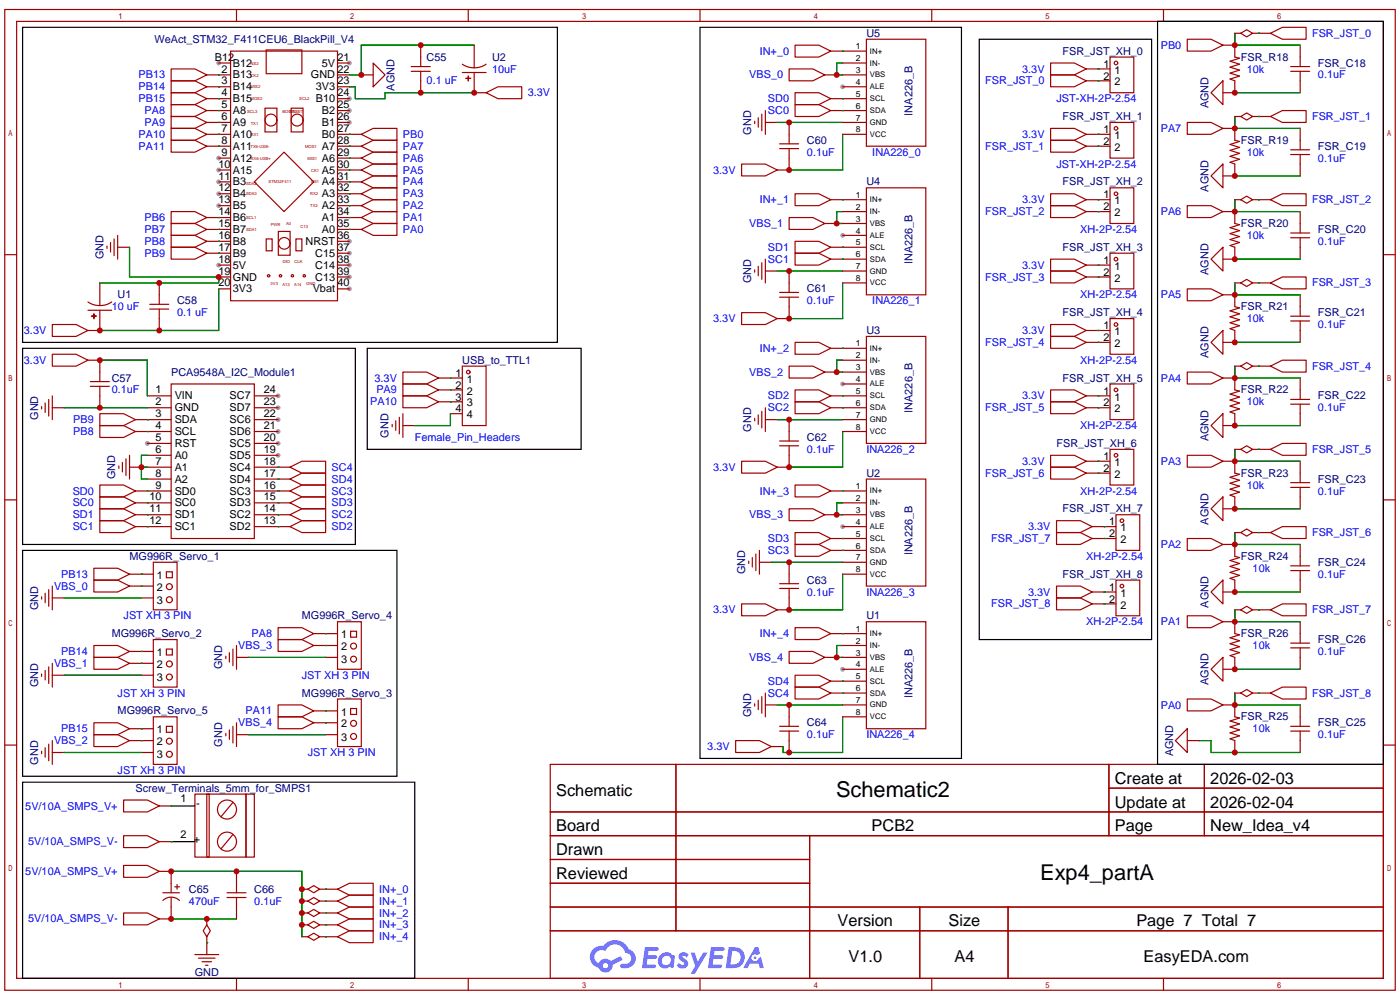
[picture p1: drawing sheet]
<svg xmlns="http://www.w3.org/2000/svg" width="299mm" height="213mm" viewBox="0 0 299 213" stroke-linecap="round" stroke-linejoin="round" font-family="sans-serif">
<g fill="#999">
<circle cx="31.5" cy="94.7" r=".51"/>
<circle cx="59.4" cy="97.3" r=".51"/>
<circle cx="59.4" cy="94.7" r=".51"/>
<circle cx="59.4" cy="92.2" r=".51"/>
<circle cx="59.4" cy="89.7" r=".51"/>
<circle cx="59.4" cy="87.1" r=".51"/>
<circle cx="59.4" cy="84.6" r=".51"/>
<circle cx="46.7" cy="13.5" r=".51"/>
<circle cx="46.7" cy="33.8" r=".51"/>
<circle cx="46.7" cy="36.3" r=".51"/>
<circle cx="46.7" cy="38.9" r=".51"/>
<circle cx="46.7" cy="41.4" r=".51"/>
<circle cx="46.7" cy="43.9" r=".51"/>
<circle cx="46.7" cy="56.6" r=".51"/>
<circle cx="74.7" cy="13.5" r=".51"/>
<circle cx="74.7" cy="21.1" r=".51"/>
<circle cx="74.7" cy="23.6" r=".51"/>
<circle cx="74.7" cy="26.2" r=".51"/>
<circle cx="74.7" cy="51.6" r=".51"/>
<circle cx="74.7" cy="54.1" r=".51"/>
<circle cx="74.7" cy="56.6" r=".51"/>
<circle cx="74.7" cy="59.2" r=".51"/>
<circle cx="74.7" cy="61.7" r=".51"/>
<circle cx="180.1" cy="143" r=".51"/>
<circle cx="180.1" cy="112.5" r=".51"/>
<circle cx="180.1" cy="82" r=".51"/>
<circle cx="180.1" cy="50.3" r=".51"/>
<circle cx="180.1" cy="18.5" r=".51"/>
</g>
<g fill="none" stroke="#a10000" stroke-width=".25">
<path d="M1 2h297.2v209.6h-297.2zM3.6 4.6h292.1v204.4h-292.1zM50.5 2v2.6M100.1 2v2.6M149.6 2v2.6M199.1 2v2.6M248.7 2v2.6M1 54.4h2.6M295.7 54.4h2.5M1 106.8h2.6M295.7 106.8h2.5M1 159.2h2.6"/>
<path d="M295.7 159.2h2.5M117.6 163.3h178.1v45.7h-178.1zM117.6 173.5h178.1M117.6 178.6h178.1M144.5 163.3v35.6M173 178.6v30.4M237 163.3v15.3M237 168.4h58.7M257.4 163.3v15.3M117.6 183.6h55.4M117.6 193.8h178.1M117.6 188.7h55.4"/>
<path d="M117.6 198.9h178.1M196.6 193.8v15.2M215.4 193.8v15.2M50.5 209v2.6M100.1 209v2.6M149.6 209v2.6M199.1 209v2.6M248.7 209v2.6"/>
</g>
<g fill="#5487ff">
<path d="M145.3 203.7a1.3 1.3 0 0 1 1.9 .3l-.4 .6a.54 .54 0 0 0-.9-.2l.1 .2a1.34 1.34 0 0 1 .9 1.8 1.47 1.47 0 0 1-2.3-.1l.5-.6 .8 .5a.31 .31 0 0 0 .4-.3 .31 .31 0 0 0-.3-.3 1.12 1.12 0 0 1-.7-1.9z"/>
<path d="M147.6 203.5h.9l.6 2 1.2-2h.9l-2.7 4.6h-.9l1-1.7z"/>
<path d="M137.8 202.4h1.7a1.31 1.31 0 0 1 1.2 .2 .4 .4 0 0 1-.3 .6h-1.8l-.1 .9h1.6a.4 .4 0 0 1 .4 .4 .4 .4 0 0 1-.5 .4h-1.6l-.2 1.2h1.4a.46 .46 0 0 1 .5 .1 .46 .46 0 0 1 .1 .5l-.4 .2h-2.6z"/>
<path d="M151.9 202.4h1.7a1.32 1.32 0 0 1 1.2 .2 .39 .39 0 0 1-.3 .6h-1.8l-.1 .9h1.6a.4 .4 0 0 1 .4 .4 .4 .4 0 0 1-.4 .4h-1.7l-.2 1.2h1.4a.46 .46 0 0 1 .5 .1 .46 .46 0 0 1 .1 .5l-.4 .2h-2.6z"/>
<path d="M161.3 202.4h.8l.3 1.3-.6 .4a.75 .75 0 0 0-1.1 .3 .75 .75 0 0 0 .5 1 .75 .75 0 0 0 .9-.7l.5-.2 .6 2.3h-.8l-.3-.9h-1.8l-.5 .9h-1z"/>
<path d="M155.7 202.4l-.6 4.5h1.5a2.27 2.27 0 0 0 2.6-2.3 2.27 2.27 0 0 0-2.7-2.2zM156.5 203.2a1.5 1.5 0 0 1 1.8 1.5 1.5 1.5 0 0 1-1.9 1.4h-.3z"/>
<path d="M141.2 204a1.6 1.6 0 0 0-.3 2.3 1.6 1.6 0 0 0 2.3 .2l.7 .4 .3-2.5-.1-.3h-.5a1.58 1.58 0 0 0-2.4-.1zM141.8 204.5a.98 .98 0 0 1 1.6 .4 .98 .98 0 0 1-1.1 1.3 .94 .94 0 0 1-.9-.6 .94 .94 0 0 1 .4-1.1z"/>
<path d="M126.8 202.8a2.37 2.37 0 0 0 1.1 4 1.54 1.54 0 0 0 1.8 1 1.54 1.54 0 0 0 1.2-1.6l2.2-1.1-.5-.8-2 1a1.57 1.57 0 0 0-2.7 .5 1.5 1.5 0 0 1-.7-2.1 1.5 1.5 0 0 1 2.2-.5 2.23 2.23 0 0 1 2.3-1.4 2.23 2.23 0 0 1 2 1.8 1.16 1.16 0 0 1 1.2 1.1 1.16 1.16 0 0 1-1.1 1.2h-.7a.47 .47 0 0 0-.5 .4 .47 .47 0 0 0 .4 .6 2.17 2.17 0 0 0 2.5-1 2.17 2.17 0 0 0-.3-2.7l-.8-.4a3.2 3.2 0 0 0-5.5-.7l-1.1 .1zM128.8 206.3a.6 .6 0 0 1 1.2 0 .6 .6 0 0 1-1.2 0z"/>
<circle cx="161.4" cy="204.6" r=".28"/>
</g>
<g fill="none" stroke="#a10000" stroke-width=".25">
<path d="M36.6 14.7h5.1l2.5 1.3-2.5 1.3h-5.1zM36.6 17.3h5.1l2.5 1.2-2.5 1.3h-5.1zM36.6 19.8h5.1l2.5 1.3-2.5 1.3h-5.1zM44.2 16h5.1M44.2 18.5h5.1M46.7 13.5h2.6M49.3 10.9h22.8v53.4h-22.8zM56.9 10.7h7.6v5h-7.6zM72.1 13.5h2.6M72.1 16h2.6M72.1 18.5h2.6M77.2 16h2.6"/>
<path d="M79.8 13.5l2.5 2.5-2.5 2.5zM87.9 15.2h4M87.9 14.2h4M89.9 9.7v4.5M89.9 15.2v4.6M98.8 13.7l1.5 .7 1 .1M98.8 15.5h5.1M99.6 16.7l1 .1zM100.1 16.3v1zM101.3 15.5v4.3h2.6M101.3 9.7v4.8M103.9 19.8l2.5-1.3h5.1v2.6h-5.1z"/>
<path d="M103.9 13.7l-1 .5-1.6 .3M168.7 14.7h5l2.6 1.3-2.6 1.3h-5zM169.9 19.8h5.1l2.5 1.3-2.5 1.3h-5.1zM169.9 9.7h5.1l2.5 1.2-2.5 1.3h-5.1zM176.3 16h2.5M177.5 10.9h7.7M180.1 13.5h5.1M180.1 16h5.1M180.1 18.5h5.1M185.2 8.4h12.7v22.8h-12.7zM224.5 13.5h5.1l2.6 1.2-2.6 1.3h-5.1zM224.5 16h5.1l2.6 1.3-2.6 1.2h-5.1z"/>
<path d="M232.2 14.7h5M232.2 17.3h5M237.2 12.2h5.1v7.6h-5.1zM253.7 8.4h5.1l2.6 1.3-2.6 1.2h-5.1zM261.4 17.3v5.1l-2.6-2.6zM261.4 9.7h2.5v2.5l1 .2-2 .7 2 .6-2 .7 2 .6-2 .6 2 .7-2 .6 1 .4v2.5h-2.5M263.9 7.1h1.3M265.2 7.1l1.2-.8 1.3 .8-1.3 .8zM267.7 7.1h3.8M271.5 7.1l2.6-1.3h5v2.6h-5zM275.8 15.2h4.1M275.8 14.2h4.1"/>
<path d="M277.9 9.7v4.5M277.9 15.2v4.6M36.6 24.9h5.1l2.5 1.3-2.5 1.2h-5.1zM36.6 27.4h5.1l2.5 1.3-2.5 1.3h-5.1zM36.6 30h5.1l2.5 1.2-2.5 1.3h-5.1zM36.6 22.4h5.1l2.5 1.2-2.5 1.3h-5.1zM44.2 21.1h5.1M44.2 23.6h5.1M44.2 26.2h5.1M44.2 28.7h5.1M44.2 31.2h5.1M46.7 33.8h2.6"/>
<path d="M46.7 36.3h2.6M46.7 38.9h2.6M56.6 23.1h2.6v5.1h-2.6zM60.7 32.5l6.4 6.4-6.4 6.3-6.3-6.3zM62.2 23.1h2.6v5.1h-2.6zM72.1 21.1h2.6M72.1 23.6h2.6M72.1 26.2h2.6M72.1 28.7h5.1M72.1 31.2h5.1M72.1 33.8h5.1M72.1 36.3h5.1"/>
<path d="M72.1 38.9h5.1M77.2 33.8l2.6-1.3h5v2.6h-5zM77.2 31.2l2.6-1.2h5v2.5h-5zM77.2 28.7l2.6-1.3h5v2.6h-5zM77.2 36.3l2.6-1.2h5v2.5h-5zM77.2 38.9l2.6-1.3h5v2.5h-5zM158.5 35.1h5.1l2.5 1.2-2.5 1.3h-5.1zM161.3 25.9v.5M162.1 25.1v2.1M162.8 24.4v3.5M163.6 26.2h2.5M163.6 23.6v5.1"/>
<path d="M166.6 31.8h4.1M166.6 30.7h4.1M168.7 31.8v4.5h-2.6M168.7 26.2v4.5M169.9 22.4h5.1l2.5 1.2-2.5 1.3h-5.1zM177.5 21.1h7.7M177.5 23.6h7.7M180.1 26.2h5.1M180.1 28.7h5.1M224.5 27.4h5.1l2.6 1.3-2.6 1.3h-5.1zM224.5 30h5.1l2.6 1.2-2.6 1.3h-5.1zM232.2 28.7h5"/>
<path d="M232.2 31.2h5M237.2 26.2h5.1v7.6h-5.1zM253.7 26.2h5.1l2.6 1.2-2.6 1.3h-5.1zM261.4 35.1v5l-2.6-2.5zM261.4 27.4h2.5v2.6l1 .2-2 .7 2 .6-2 .6 2 .7-2 .6 2 .6-2 .7 1 .4v2.5h-2.5M263.9 24.9h1.3M265.2 24.9l1.2-.8 1.3 .8-1.3 .8zM267.7 24.9h3.8M271.5 24.9l2.6-1.3h5v2.6h-5zM275.8 33h4.1M275.8 32h4.1M277.9 27.4v4.6"/>
<path d="M277.9 33v4.6M22.9 52.6v.5M23.6 51.8v2M24.4 51.1v3.5M25.1 52.8h2.6M25.1 50.3v5.1M36.6 45.2h5.1l2.5 1.3-2.5 1.3h-5.1zM36.6 50.3h5.1l2.5 1.3-2.5 1.2h-5.1zM36.6 52.8h5.1l2.5 1.3-2.5 1.3h-5.1zM36.6 47.8h5.1l2.5 1.2-2.5 1.3h-5.1zM44.2 46.5h5.1M44.2 49h5.1"/>
<path d="M44.2 51.6h5.1M44.2 54.1h5.1M46.7 41.4h2.6M46.7 43.9h2.6M46.7 56.6h2.6M46.7 59.2h2.6M56.9 51.1h1.3v2.5h-1.3zM59.5 49.5h2.5v5h-2.5zM63.2 51.1h1.3v2.5h-1.3zM72.1 41.4h5.1M72.1 43.9h5.1M72.1 46.5h5.1"/>
<path d="M72.1 49h5.1M72.1 51.6h2.6M72.1 54.1h2.6M72.1 56.6h2.6M72.1 59.2h2.6M77.2 43.9l2.6-1.2h5v2.5h-5zM77.2 41.4l2.6-1.3h5v2.6h-5zM77.2 46.5l2.6-1.3h5v2.6h-5zM77.2 49l2.6-1.2h5v2.5h-5zM161.3 57.7v.5M162.1 56.9v2M162.8 56.1v3.6"/>
<path d="M163.6 55.4v5.1M163.6 57.9h2.5M168.7 46.5h5l2.6 1.3-2.6 1.2h-5zM168.7 57.9v4.6M169.9 51.6h5.1l2.5 1.2-2.5 1.3h-5.1zM169.9 54.1h5.1l2.5 1.3-2.5 1.2h-5.1zM169.9 41.4h5.1l2.5 1.3-2.5 1.2h-5.1zM176.3 47.8h2.5M177.5 52.8h7.7M177.5 55.4h7.7M177.5 42.7h7.7M180.1 45.2h5.1"/>
<path d="M180.1 47.8h5.1M180.1 57.9h5.1M180.1 50.3h5.1M185.2 40.1h12.7v22.9h-12.7zM224.5 41.4h5.1l2.6 1.3-2.6 1.2h-5.1zM224.5 43.9h5.1l2.6 1.3-2.6 1.3h-5.1zM224.5 55.4h5.1l2.6 1.2-2.6 1.3h-5.1zM224.5 57.9h5.1l2.6 1.3-2.6 1.3h-5.1zM232.2 56.6h5M232.2 59.2h5M232.2 45.2h5M232.2 42.7h5"/>
<path d="M237.2 40.1h5.1v7.7h-5.1zM237.2 54.1h5.1v7.6h-5.1zM253.7 43.9h5.1l2.6 1.3-2.6 1.3h-5.1zM261.4 52.8v5.1l-2.6-2.5zM261.4 45.2h2.5v2.6l1 .2-2 .6 2 .7-2 .6 2 .6-2 .7 2 .6-2 .7 1 .3v2.6h-2.5M263.9 42.7h1.3M265.2 42.7l1.2-.8 1.3 .8-1.3 .7zM267.7 42.7h3.8M271.5 42.7l2.6-1.3h5v2.5h-5zM275.8 50.8h4.1M275.8 49.8h4.1M277.9 45.2v4.6"/>
<path d="M277.9 50.8v4.6M11.2 75.7h5.1l2.5 1.3-2.5 1.2h-5.1zM11.2 69.3h5.1l2.5 1.3-2.5 1.3h-5.1zM18.8 64.5l1.5 .7 1 .1M18.8 77h2.5v4.5M18.8 66.3h5.1M19.6 67.5l1 .1zM20.1 67.1v1zM21.3 60.5v4.8M21.3 66.3v4.3h-2.5M23.9 64.5l-1 .5-1.6 .3M32 65h4.1"/>
<path d="M32 66h4.1M34 60.5v4.5M34 66v4.6M46.7 61.7h2.6M72.1 61.7h2.6M86.1 79.5h5.1l2.5 1.3-2.5 1.2h-5.1zM98.8 78.2h5.1v12.7h-5.1zM158.5 66.8h5.1l2.5 1.3-2.5 1.2h-5.1zM166.6 63.5h4.1M166.6 62.5h4.1M168.7 78.2h5l2.6 1.3-2.6 1.3h-5zM168.7 63.5v4.6h-2.6"/>
<path d="M169.9 73.2h5.1l2.5 1.2-2.5 1.3h-5.1zM176.3 79.5h2.5M177.5 74.4h7.7M180.1 77h5.1M180.1 79.5h5.1M180.1 60.5h5.1M185.2 71.9h12.7v22.8h-12.7zM224.5 69.3h5.1l2.6 1.3-2.6 1.3h-5.1zM224.5 71.9h5.1l2.6 1.3-2.6 1.2h-5.1zM232.2 73.2h5M232.2 70.6h5M237.2 68.1h5.1v7.6h-5.1z"/>
<path d="M253.7 61.7h5.1l2.6 1.3-2.6 1.3h-5.1zM253.7 79.5h5.1l2.6 1.3-2.6 1.2h-5.1zM261.4 70.6v5.1l-2.6-2.5zM261.4 63h2.5v2.5l1 .3-2 .6 2 .7-2 .6 2 .6-2 .7 2 .6-2 .6 1 .4v2.6h-2.5M263.9 60.5h1.3M263.9 78.2h1.3M265.2 60.5l1.2-.8 1.3 .8-1.3 .7zM265.2 78.2l1.2-.7 1.3 .7-1.3 .8zM267.7 60.5h3.8M267.7 78.2h3.8M271.5 60.5l2.6-1.3h5v2.5h-5zM271.5 78.2l2.6-1.2h5v2.5h-5z"/>
<path d="M275.8 68.6h4.1M275.8 67.6h4.1M277.9 63v4.6M277.9 68.6v4.6M8.9 86.9v.5M9.7 86.1v2M10.4 85.3v3.6M11.2 87.1h2.5M11.2 84.6v5.1M19.3 82.5h4.1M19.3 81.5h4.1M21.3 90.9h5.1l2.6 1.3-2.6 1.3h-5.1z"/>
<path d="M21.3 88.4h5.1l2.6 1.3-2.6 1.2h-5.1zM21.3 82.5v4.6M25.4 99.6v.5M26.2 98.8v2M26.9 98v3.6M27.7 99.8h2.5M27.7 97.3v5.1M29 89.7h7.6M29 92.2h7.6M31.5 84.6h5.1M31.5 87.1h5.1M31.5 94.7h5.1"/>
<path d="M31.5 97.3h5.1M31.5 99.8h5.1M36.6 82h17.8v33.1h-17.8zM54.4 84.6h5M54.4 87.1h5M54.4 89.7h5M54.4 92.2h5M54.4 94.7h5M54.4 97.3h5M54.4 99.8h7.6M62 99.8l2.5-1.2h5.1v2.5h-5.1zM83.8 90.7v.5"/>
<path d="M84.6 89.9v2M85.3 89.2v3.5M86.1 82h5.1l2.5 1.3-2.5 1.3h-5.1zM86.1 84.6h5.1l2.5 1.3-2.5 1.2h-5.1zM86.1 90.9h2.5M86.1 88.4v5.1M93.7 80.8h5.1M93.7 85.9h5.1M93.7 83.3h5.1M96.3 88.4h2.5M158.5 98.6h5.1l2.5 1.2-2.5 1.3h-5.1zM161.3 89.4v.5"/>
<path d="M162.1 88.6v2.1M162.8 87.9v3.5M163.6 89.7h2.5M163.6 87.1v5.1M166.6 95.2h4.1M166.6 94.2h4.1M168.7 95.2v4.6h-2.6M168.7 89.7v4.5M169.9 83.3h5.1l2.5 1.3-2.5 1.3h-5.1zM169.9 85.9h5.1l2.5 1.2-2.5 1.3h-5.1zM177.5 84.6h7.7M177.5 87.1h7.7"/>
<path d="M180.1 89.7h5.1M180.1 92.2h5.1M180.1 82h5.1M224.5 83.3h5.1l2.6 1.3-2.6 1.3h-5.1zM224.5 85.9h5.1l2.6 1.2-2.6 1.3h-5.1zM224.5 97.3h5.1l2.6 1.3-2.6 1.2h-5.1zM224.5 99.8h5.1l2.6 1.3-2.6 1.3h-5.1zM232.2 84.6h5M232.2 87.1h5M232.2 98.6h5M237.2 82h5.1v7.7h-5.1zM237.2 96h5.1v7.6h-5.1z"/>
<path d="M253.7 97.3h5.1l2.6 1.3-2.6 1.2h-5.1zM258.8 90.9l2.6-2.5v5.1zM261.4 80.8h2.5v2.5l1 .3-2 .6 2 .6-2 .7 2 .6-2 .6 2 .7-2 .6 1 .4v2.5h-2.5M261.4 98.6h2.5v2.5l1 .2-2 .7 2 .6-2 .7 2 .6-2 .6 2 .7-2 .6 1 .4v2.5h-2.5M263.9 96h1.3M265.2 96l1.2-.8 1.3 .8-1.3 .8zM267.7 96h3.8M271.5 96l2.6-1.3h5v2.6h-5zM275.8 86.4h4.1M275.8 85.3h4.1M277.9 80.8v4.5M277.9 86.4v4.5"/>
<path d="M277.9 98.6v4.5M21.3 103.6h5.1l2.6 1.3-2.6 1.3h-5.1zM21.3 106.2h5.1l2.6 1.2-2.6 1.3h-5.1zM21.3 108.7h5.1l2.6 1.3-2.6 1.3h-5.1zM21.3 111.3h5.1l2.6 1.2-2.6 1.3h-5.1zM29 104.9h7.6M29 107.4h7.6M29 110h7.6M29 112.5h7.6M31.5 102.4h5.1M54.4 102.4h7.6M54.4 104.9h7.6"/>
<path d="M54.4 107.4h7.6M54.4 110h7.6M54.4 112.5h7.6M62 107.4l2.5-1.2h5.1v2.5h-5.1zM62 104.9l2.5-1.3h5.1v2.6h-5.1zM62 102.4l2.5-1.3h5.1v2.5h-5.1zM62 110l2.5-1.3h5.1v2.6h-5.1zM62 112.5l2.5-1.2h5.1v2.5h-5.1zM160 119.9v.5M160.8 119.1v2.1M161.5 118.4v3.5M162.3 117.6v5.1"/>
<path d="M168.7 108.7h5l2.6 1.3-2.6 1.3h-5zM169.9 113.8h5.1l2.5 1.3-2.5 1.2h-5.1zM169.9 116.3h5.1l2.5 1.3-2.5 1.3h-5.1zM169.9 103.6h5.1l2.5 1.3-2.5 1.3h-5.1zM176.3 110h2.5M177.5 104.9h7.7M177.5 115.1h7.7M177.5 117.6h7.7M180.1 107.4h5.1M180.1 110h5.1M180.1 112.5h5.1M185.2 102.4h12.7v22.8h-12.7z"/>
<path d="M225.8 111.3h5.1l2.5 1.2-2.5 1.3h-5.1zM225.8 113.8h5.1l2.5 1.3-2.5 1.2h-5.1zM232.2 101.1h5M233.4 112.5h5.1M233.4 115.1h5.1M238.5 110h5.1v7.6h-5.1zM253.7 115.1h5.1l2.6 1.2-2.6 1.3h-5.1zM258.8 108.7l2.6-2.5v5.1zM261.4 116.3h2.5v2.6l1 .2-2 .7 2 .6-2 .6 2 .7-2 .6 2 .6-2 .7 1 .4v2.5h-2.5M263.9 113.8h1.3M265.2 113.8l1.2-.8 1.3 .8-1.3 .8zM267.7 113.8h3.8"/>
<path d="M271.5 113.8l2.6-1.3h5v2.6h-5zM275.8 104.1h4.1M275.8 103.1h4.1M277.9 104.1v4.6M277.9 116.3v4.6M8.9 127.5v.5M9.7 126.7v2.1M10.4 126v3.5M11.2 125.2v5.1M11.2 127.8h2.5M20.1 121.4h5l2.6 1.3-2.6 1.3h-5zM20.1 124h5l2.6 1.2-2.6 1.3h-5z"/>
<path d="M20.1 137.9h5l2.6 1.3-2.6 1.3h-5zM27.7 122.7h5.1M27.7 125.2h5.1M27.7 139.2h5.1M30.2 127.8h2.6M32.8 120.1h5v10.2h-5zM32.8 136.7h5v10.1h-5zM35.6 122.2h1.2v1.2h-1.2zM35.6 138.7h1.2v1.3h-1.2zM49 139.4v2.1M49.8 138.7v3.5M50.5 137.9v5.1"/>
<path d="M59.4 134.1h5.1l2.6 1.3-2.6 1.3h-5.1zM59.4 136.7h5.1l2.6 1.2-2.6 1.3h-5.1zM67.1 135.4h5M67.1 137.9h5M72.1 132.8h5.1v10.2h-5.1zM74.9 134.9h1.3v1.2h-1.3zM158.5 129h5.1l2.5 1.3-2.5 1.3h-5.1zM162.3 120.1h2.5M166.6 125.7h4.1M166.6 124.7h4.1M168.7 139.2h5l2.6 1.3-2.6 1.2h-5zM168.7 120.1v4.6"/>
<path d="M168.7 125.7v4.6h-2.6M169.9 134.1h5.1l2.5 1.3-2.5 1.3h-5.1zM177.5 135.4h7.7M180.1 122.7h5.1M180.1 137.9h5.1M180.1 120.1h5.1M185.2 132.8h12.7v22.9h-12.7zM225.8 125.2h5.1l2.5 1.3-2.5 1.3h-5.1zM225.8 127.8h5.1l2.5 1.2-2.5 1.3h-5.1zM233.4 126.5h5.1M233.4 129h5.1M238.5 124h5.1v7.6h-5.1z"/>
<path d="M253.7 131.6h5.1l2.6 1.2-2.6 1.3h-5.1zM258.8 126.5l2.6-2.5v5zM261.4 132.8h2.5v2.6l1 .2-2 .7 2 .6-2 .6 2 .7-2 .6 2 .6-2 .7 1 .4v2.5h-2.5M263.9 130.3h1.3M265.2 130.3l1.2-.8 1.3 .8-1.3 .8zM267.7 130.3h3.8M271.5 130.3l2.6-1.3h5v2.6h-5zM275.8 121.9h4.1M275.8 120.9h4.1M275.8 138.4h4.1M275.8 137.4h4.1M277.9 121.9v4.6"/>
<path d="M277.9 132.8v4.6M277.9 138.4v4.6M8.9 144v.5M9.7 143.3v2M9.7 159.8v2M10.4 142.5v3.6M10.4 159v3.6M11.2 141.7v5.1M11.2 158.2v5.1M11.2 144.3h2.5M20.1 140.5h5l2.6 1.2-2.6 1.3h-5zM20.1 154.4h5l2.6 1.3-2.6 1.3h-5z"/>
<path d="M20.1 157h5l2.6 1.2-2.6 1.3h-5zM27.7 158.2h5.1M27.7 141.7h5.1M27.7 155.7h5.1M30.2 144.3h2.6M32.8 153.2h5v10.1h-5zM35.6 155.2h1.2v1.3h-1.2zM48.3 140.2v.5M48.3 156.7v.5M49 156v2M49.8 155.2v3.6M50.5 140.5h2.6"/>
<path d="M50.5 157h2.6M50.5 154.4v5.1M59.4 150.6h5.1l2.6 1.3-2.6 1.3h-5.1zM59.4 153.2h5.1l2.6 1.2-2.6 1.3h-5.1zM67.1 151.9h5M67.1 154.4h5M69.6 140.5h2.5M69.6 157h2.5M72.1 149.4h5.1v10.1h-5.1zM74.9 151.4h1.3v1.3h-1.3zM157.2 158.2h5.1l2.5 1.3-2.5 1.3h-5.1zM161.3 150.4v.5"/>
<path d="M162.1 149.6v2M162.8 148.8v3.6M163.6 150.6h2.5M163.6 148.1v5.1M164.8 159.5h2.6M166.6 156.2h4.1M166.6 155.2h4.1M168.7 150.6v4.6M168.7 156.2v4.6M169.9 144.3h5.1l2.5 1.2-2.5 1.3h-5.1zM169.9 146.8h5.1l2.5 1.3-2.5 1.3h-5.1zM176.3 140.5h2.5"/>
<path d="M177.5 145.5h7.7M177.5 148.1h7.7M180.1 150.6h5.1M180.1 143h5.1M180.1 140.5h5.1M180.1 153.2h5.1M251.2 158.2l2.5-2.5v5.1zM253.7 149.4h5.1l2.6 1.2-2.6 1.3h-5.1zM253.7 158.2h2.6M258.8 143l2.6-2.5v5zM261.4 150.6h2.5v2.6l1 .2-2 .7 2 .6-2 .6 2 .7-2 .6 2 .6-2 .7 1 .3v2.6M263.9 148.1h1.3"/>
<path d="M265.2 148.1l1.2-.8 1.3 .8-1.3 .7zM267.7 148.1h3.8M271.5 148.1l2.6-1.3h5v2.6h-5zM275.8 156.2h4.1M275.8 155.2h4.1M277.9 150.6v4.6M277.9 156.2v4.6M8.9 160.5v.5M11.2 160.8h2.5M26.4 170.9h5.1l2.5 1.3-2.5 1.3h-5.1zM26.4 178.6h5.1l2.5 1.2-2.5 1.3h-5.1zM30.2 160.8h2.6"/>
<path d="M34 172.2h2.6M34 179.8h2.6M41.7 169.7h3v13.4h-3zM44.2 169.7h8.4v13.4h-8.4zM49.8 178.3l-2.6 3.1M49.8 171.5l-2.6 3M52.6 169.7h1.8v13.4h-1.8zM26.4 184.9h5.1l2.5 1.3-2.5 1.3h-5.1zM26.4 195.1h5.1l2.5 1.2-2.5 1.3h-5.1zM34 186.2h2.6v4.6M34.8 190.8h3.6M34.8 192.4a2.54 2.54 0 0 1 3.6 0"/>
<path d="M36.6 191.8v4.5h-2.6M37.3 189.5h1.1M37.8 189v1M44.2 197.6l.8 1.3-.8 1.3-.8-1.3zM44.2 196.3v1.3M48.5 190.8h4.1M48.5 191.8h4.1M50.5 186.2v4.6M50.5 191.8v4.5M64.5 190h1.3M64.5 192.5h1.3M64.5 195.1h1.3"/>
<path d="M64.5 197.6h1.3M65.8 197.6l1.3-.7 1.2 .7-1.2 .8zM65.8 195.1l1.3-.8 1.2 .8-1.2 .7zM65.8 192.5l1.3-.7 1.2 .7-1.2 .8zM65.8 190l1.3-.8 1.2 .8-1.2 .8zM68.3 190h3.8M68.3 192.5h3.8M68.3 195.1h3.8M68.3 197.6h3.8M72.1 190l2.6-1.3h5.1v2.6h-5.1zM72.1 192.5l2.6-1.2h5.1v2.5h-5.1zM72.1 195.1l2.6-1.3h5.1v2.5h-5.1z"/>
<path d="M72.1 197.6l2.6-1.3h5.1v2.6h-5.1zM41.7 204h5M42.4 204.7h3.6M43.2 205.5h2M43.9 206.2h.5M44.2 200.2v3.8M64.5 200.2h1.3M65.8 200.2l1.3-.8 1.2 .8-1.2 .7zM68.3 200.2h3.8M72.1 200.2l2.6-1.3h5.1v2.5h-5.1z"/>
<circle cx="238.5" cy="13.5" r=".38"/>
<circle cx="57.9" cy="25.7" r="1.27"/>
<circle cx="63.5" cy="25.7" r="1.27"/>
<circle cx="238.5" cy="27.4" r=".38"/>
<circle cx="57.4" cy="58.9" r=".25"/>
<circle cx="59.9" cy="58.9" r=".25"/>
<circle cx="60.8" cy="52" r="1.24"/>
<circle cx="62.5" cy="58.9" r=".25"/>
<circle cx="65" cy="58.9" r=".25"/>
<circle cx="238.5" cy="55.4" r=".38"/>
<circle cx="238.5" cy="41.4" r=".38"/>
<circle cx="100.1" cy="79.5" r=".38"/>
<circle cx="238.5" cy="69.3" r=".38"/>
<circle cx="238.5" cy="97.3" r=".38"/>
<circle cx="238.5" cy="83.3" r=".38"/>
<circle cx="239.8" cy="111.3" r=".38"/>
<circle cx="36.2" cy="128.1" r=".63"/>
<circle cx="36.2" cy="125.3" r=".63"/>
<circle cx="75.6" cy="138" r=".63"/>
<circle cx="239.8" cy="125.2" r=".38"/>
<circle cx="36.2" cy="158.4" r=".63"/>
<circle cx="36.2" cy="141.9" r=".63"/>
<circle cx="36.2" cy="144.7" r=".63"/>
<circle cx="75.6" cy="154.6" r=".63"/>
<circle cx="75.6" cy="140.8" r=".63"/>
<circle cx="75.6" cy="157.4" r=".63"/>
<circle cx="36.2" cy="161.2" r=".63"/>
<circle cx="48.5" cy="173" r="2.03"/>
<circle cx="48.5" cy="179.8" r="2.03"/>
</g>
<g fill="none" stroke="#008700" stroke-width=".25">
<path d="M46.7 16h.1M46.7 18.5h.1M74.7 18.5h1.2v2.6h6.4v-1.3h19M101.3 9.7h-24.1v6.3h-2.5M180.1 10.9h.1M180.1 13.5h-1.3v2.5h1.3M234.7 14.7h.1M234.7 17.3h.1M263.9 19.8h14M263.9 7.1v2.6h14M269 7.1h.1M46.7 26.2h.1"/>
<path d="M46.7 28.7h.1M46.7 31.2h.1M46.7 21.1h.1M46.7 23.6h.1M74.7 28.7h.1M74.7 31.2h.1M74.7 33.8h.1M74.7 36.3h.1M74.7 38.9h.1M166.1 26.2h14M180.1 21.1h.1M180.1 23.6h.1"/>
<path d="M180.1 28.7v7.6h-11.4M234.7 28.7h.1M234.7 31.2h.1M263.9 37.6h14M263.9 24.9v2.5h14M269 24.9h.1M27.7 52.8v6.4h19v1.3h-25.4M46.7 46.5h.1M46.7 51.6h.1M46.7 54.1h.1M46.7 49h.1M74.7 41.4h.1"/>
<path d="M74.7 43.9h.1M74.7 46.5h.1M74.7 49h.1M166.1 57.9h14M180.1 52.8h.1M180.1 55.4h.1M180.1 42.7h.1M180.1 45.2h-1.3v2.6h1.3M234.7 42.7h.1M234.7 45.2h.1M234.7 56.6h.1M234.7 59.2h.1"/>
<path d="M263.9 55.4h14M263.9 42.7v2.5h14M269 42.7h.1M21.3 77h10.2v7.6M46.7 61.7v8.9h-25.4M180.1 74.4h.1M180.1 77h-1.3v2.5h1.3M180.1 60.5v7.6h-11.4M234.7 70.6h.1M234.7 73.2h.1M263.9 73.2h14M263.9 60.5v2.5h14"/>
<path d="M263.9 78.2v2.6h14M269 60.5h.1M269 78.2h.1M13.7 87.1h17.8M30.2 99.8h1.3M31.5 92.2h.1M31.5 89.7h.1M31.5 97.3h-1.3v5.1h1.3M59.4 99.8h.1M96.3 80.8h.1M96.3 83.3h.1M96.3 85.9h.1"/>
<path d="M96.3 88.4v2.5h-7.7M166.1 89.7h14M180.1 84.6h.1M180.1 87.1h.1M180.1 92.2v7.6h-11.4M234.7 84.6h.1M234.7 87.1h.1M234.7 98.6h.1M263.9 90.9h14M263.9 96v2.6h14M269 96h.1M31.5 104.9h.1"/>
<path d="M31.5 107.4h.1M31.5 110h.1M31.5 112.5h.1M59.4 110h.1M59.4 112.5h.1M59.4 107.4h.1M59.4 104.9h.1M59.4 102.4h.1M180.1 115.1h.1M180.1 117.6h.1M180.1 104.9h.1M180.1 107.4h-1.3v2.6h1.3"/>
<path d="M234.7 101.1h.1M236 112.5h.1M236 115.1h.1M263.9 108.7h14M263.9 113.8v2.5h14M269 113.8h.1M13.7 127.8h16.5M30.2 125.2h.1M30.2 122.7h.1M30.2 139.2h.1M69.6 137.9h.1M69.6 135.4h.1"/>
<path d="M164.8 120.1h15.3M180.1 135.4h.1M180.1 137.9h-1.3v2.6h1.3M180.1 122.7v7.6h-11.4M236 126.5h.1M236 129h.1M263.9 126.5h14M263.9 130.3v2.5h14M269 130.3h.1M13.7 144.3h16.5M30.2 141.7h.1M30.2 158.2h.1"/>
<path d="M30.2 155.7h.1M53.1 140.5h16.5M53.1 157h16.5M69.6 154.4h.1M69.6 151.9h.1M166.1 150.6h14M180.1 145.5h.1M180.1 148.1h.1M180.1 153.2v7.6h-12.7v-1.3M256.3 158.2h2.5v2.6h19.1M263.9 143h14M263.9 148.1v2.5h14"/>
<path d="M269 148.1h.1M13.7 160.8h16.5M36.6 172.2h.1M36.6 179.8h.1M36.6 186.2h27.9v14M36.6 196.3h13.9M69.6 190h.1M69.6 192.5h.1M69.6 195.1h.1M69.6 197.6h.1M44.2 201.4h.1M69.6 200.2h.1"/>
</g>
<path d="M4.8 5.8h114.3v67.4h-114.3zM149.6 5.8h55.9v156.3h-55.9zM209.3 8.4h36.8v128.3h-36.8zM247.4 4.6h48.3v158.7h-48.3zM4.8 74.4h71.1v41.9h-71.1zM78.5 74.4h45.7v21.6h-45.7zM4.8 117.6h80v48.3h-80zM4.8 167.1h83.8v41.9h-83.8zM36.6 179.8h5.1M36.6 172.2h5.1" fill="none" stroke="#000" stroke-width=".25"/>
<g fill="#c00">
<circle cx="89.9" cy="19.8" r=".63"/>
<circle cx="101.3" cy="19.8" r=".63"/>
<circle cx="46.7" cy="59.2" r=".63"/>
<circle cx="34" cy="60.5" r=".63"/>
<circle cx="77.2" cy="16" r=".63"/>
<circle cx="89.9" cy="9.7" r=".63"/>
<circle cx="263.9" cy="19.8" r=".63"/>
<circle cx="263.9" cy="37.6" r=".63"/>
<circle cx="263.9" cy="55.4" r=".63"/>
<circle cx="263.9" cy="73.2" r=".63"/>
<circle cx="263.9" cy="90.9" r=".63"/>
<circle cx="263.9" cy="108.7" r=".63"/>
<circle cx="263.9" cy="126.5" r=".63"/>
<circle cx="263.9" cy="160.8" r=".63"/>
<circle cx="263.9" cy="143" r=".63"/>
<circle cx="263.9" cy="27.4" r=".63"/>
<circle cx="21.3" cy="87.1" r=".63"/>
<circle cx="21.3" cy="77" r=".63"/>
<circle cx="168.7" cy="26.2" r=".63"/>
<circle cx="178.8" cy="47.8" r=".63"/>
<circle cx="178.8" cy="79.5" r=".63"/>
<circle cx="178.8" cy="110" r=".63"/>
<circle cx="178.8" cy="140.5" r=".63"/>
<circle cx="178.8" cy="16" r=".63"/>
<circle cx="34" cy="70.6" r=".63"/>
<circle cx="21.3" cy="70.6" r=".63"/>
<circle cx="168.7" cy="36.3" r=".63"/>
<circle cx="168.7" cy="57.9" r=".63"/>
<circle cx="168.7" cy="68.1" r=".63"/>
<circle cx="168.7" cy="89.7" r=".63"/>
<circle cx="168.7" cy="99.8" r=".63"/>
<circle cx="168.7" cy="120.1" r=".63"/>
<circle cx="168.7" cy="130.3" r=".63"/>
<circle cx="168.7" cy="150.6" r=".63"/>
<circle cx="168.7" cy="160.8" r=".63"/>
<circle cx="30.2" cy="99.8" r=".63"/>
<circle cx="263.9" cy="9.7" r=".63"/>
<circle cx="50.5" cy="186.2" r=".63"/>
<circle cx="36.6" cy="186.2" r=".63"/>
<circle cx="64.5" cy="190" r=".63"/>
<circle cx="64.5" cy="192.5" r=".63"/>
<circle cx="64.5" cy="195.1" r=".63"/>
<circle cx="64.5" cy="197.6" r=".63"/>
<circle cx="44.2" cy="196.3" r=".63"/>
<circle cx="36.6" cy="196.3" r=".63"/>
<circle cx="263.9" cy="80.8" r=".63"/>
<circle cx="263.9" cy="45.2" r=".63"/>
<circle cx="263.9" cy="132.8" r=".63"/>
<circle cx="263.9" cy="150.6" r=".63"/>
<circle cx="263.9" cy="116.3" r=".63"/>
<circle cx="263.9" cy="98.6" r=".63"/>
<circle cx="263.9" cy="63" r=".63"/>
</g>
<g font-size="4.7">
<text x="178.7" y="170.3">Schematic2</text>
<text x="222.3" y="188.1">Exp4_partA</text>
</g>
<g font-size="3.5">
<text x="238.3" y="167.5">Create at</text>
<text x="258.7" y="167.5">2026-02-03</text>
<text x="118.9" y="170">Schematic</text>
<text x="238.3" y="172.6">Update at</text>
<text x="258.7" y="172.6">2026-02-04</text>
<text x="118.9" y="177.6">Board</text>
<text x="186.3" y="177.6">PCB2</text>
<text x="238.3" y="177.6">Page</text>
<text x="258.7" y="177.6">New_Idea_v4</text>
<text x="118.9" y="182.7">Drawn</text>
<text x="118.9" y="187.8">Reviewed</text>
<text x="179" y="198">Version</text>
<text x="202.7" y="198">Size</text>
<text x="242.9" y="198">Page 7 Total 7</text>
<text x="181.3" y="205.6">V1.0</text>
<text x="204" y="205.6">A4</text>
<text x="244.4" y="205.6">EasyEDA.com</text>
</g>
<g font-size="2.3" fill="#000080">
<text x="33" y="9.1">WeAct_STM32_F411CEU6_BlackPill_V4</text>
<text x="185.2" y="7.9">U5</text>
<text x="227.1" y="11.7">FSR_JST_XH_0</text>
<text x="91.2" y="13">C55</text>
<text x="105.2" y="13">U2</text>
<text x="265.2" y="13">FSR_R18</text>
<text x="281.7" y="14.2">FSR_C18</text>
<text x="84.3" y="19.4" transform="rotate(-90 84.3 19.4)">AGND</text>
<text x="258.3" y="23.2" transform="rotate(-90 258.3 23.2)">AGND</text>
<text x="160.5" y="28.7" transform="rotate(-90 160.5 28.7)">GND</text>
<text x="195" y="24.7" transform="rotate(-90 195 24.7)">INA226_B</text>
<text x="227.1" y="25.7">FSR_JST_XH_1</text>
<text x="172.5" y="30.7">C60</text>
<text x="265.2" y="30.7">FSR_R19</text>
<text x="281.7" y="32">FSR_C19</text>
<text x="185.2" y="39.6">U4</text>
<text x="227.1" y="39.6">FSR_JST_XH_2</text>
<text x="258.3" y="41" transform="rotate(-90 258.3 41)">AGND</text>
<text x="227.1" y="53.6">FSR_JST_XH_3</text>
<text x="265.2" y="48.5">FSR_R20</text>
<text x="281.7" y="49.8">FSR_C20</text>
<text x="22.1" y="55.4" transform="rotate(-90 22.1 55.4)">GND</text>
<text x="195" y="56.4" transform="rotate(-90 195 56.4)">INA226_B</text>
<text x="258.3" y="58.7" transform="rotate(-90 258.3 58.7)">AGND</text>
<text x="25.1" y="63.8">U1</text>
<text x="37.8" y="65">C58</text>
<text x="160.5" y="60.5" transform="rotate(-90 160.5 60.5)">GND</text>
<text x="172.5" y="62.5">C61</text>
<text x="185.2" y="71.4">U3</text>
<text x="227.1" y="67.6">FSR_JST_XH_4</text>
<text x="265.2" y="66.3">FSR_R21</text>
<text x="281.7" y="67.6">FSR_C21</text>
<text x="98.8" y="77.7">USB_to_TTL1</text>
<text x="258.3" y="76.5" transform="rotate(-90 258.3 76.5)">AGND</text>
<text x="23.9" y="81.5">C57</text>
<text x="36.6" y="80.3">PCA9548A_I2C_Module1</text>
<text x="227.1" y="81.5">FSR_JST_XH_5</text>
<text x="8.1" y="89.7" transform="rotate(-90 8.1 89.7)">GND</text>
<text x="195" y="88.2" transform="rotate(-90 195 88.2)">INA226_B</text>
<text x="265.2" y="84.1">FSR_R22</text>
<text x="281.7" y="85.3">FSR_C22</text>
<text x="83.1" y="93.5" transform="rotate(-90 83.1 93.5)">GND</text>
<text x="160.5" y="92.2" transform="rotate(-90 160.5 92.2)">GND</text>
<text x="172.5" y="94.2">C62</text>
<text x="225.8" y="95.5">FSR_JST_XH_6</text>
<text x="258.3" y="94.3" transform="rotate(-90 258.3 94.3)">AGND</text>
<text x="185.2" y="101.9">U2</text>
<text x="265.2" y="101.9">FSR_R23</text>
<text x="24.6" y="102.4" transform="rotate(-90 24.6 102.4)">GND</text>
<text x="281.7" y="103.1">FSR_C23</text>
<text x="227.1" y="109.5">FSR_JST_XH_7</text>
<text x="258.3" y="112.1" transform="rotate(-90 258.3 112.1)">AGND</text>
<text x="27.7" y="119.6">MG996R_Servo_1</text>
<text x="195" y="118.7" transform="rotate(-90 195 118.7)">INA226_B</text>
<text x="265.2" y="119.6">FSR_R24</text>
<text x="159.3" y="122.7" transform="rotate(-90 159.3 122.7)">GND</text>
<text x="172.5" y="124.7">C63</text>
<text x="227.1" y="123.4">FSR_JST_XH_8</text>
<text x="281.7" y="120.9">FSR_C24</text>
<text x="8.1" y="130.3" transform="rotate(-90 8.1 130.3)">GND</text>
<text x="258.3" y="129.9" transform="rotate(-90 258.3 129.9)">AGND</text>
<text x="23.9" y="136.1">MG996R_Servo_2</text>
<text x="64.5" y="132.3">MG996R_Servo_4</text>
<text x="185.2" y="132.3">U1</text>
<text x="265.2" y="136.1">FSR_R26</text>
<text x="281.7" y="137.4">FSR_C26</text>
<text x="47.5" y="143" transform="rotate(-90 47.5 143)">GND</text>
<text x="8.1" y="146.9" transform="rotate(-90 8.1 146.9)">GND</text>
<text x="64.5" y="148.8">MG996R_Servo_3</text>
<text x="195" y="149.2" transform="rotate(-90 195 149.2)">INA226_B</text>
<text x="258.3" y="146.4" transform="rotate(-90 258.3 146.4)">AGND</text>
<text x="25.1" y="152.7">MG996R_Servo_5</text>
<text x="160.5" y="153.2" transform="rotate(-90 160.5 153.2)">GND</text>
<text x="172.5" y="155.2">C64</text>
<text x="265.2" y="153.9">FSR_R25</text>
<text x="281.7" y="155.2">FSR_C25</text>
<text x="47.5" y="159.6" transform="rotate(-90 47.5 159.6)">GND</text>
<text x="250.7" y="161.6" transform="rotate(-90 250.7 161.6)">AGND</text>
<text x="8.1" y="163.4" transform="rotate(-90 8.1 163.4)">GND</text>
<text x="29" y="169.2">Screw_Terminals_5mm_for_SMPS1</text>
<text x="40.4" y="190.8">C65</text>
<text x="54.4" y="190.8">C66</text>
<text x="41.6" y="208.5">GND</text>
</g>
<g font-size="2.3" fill="#00f">
<text x="162.4" y="11.7">IN+_0</text>
<text x="248.1" y="10.4">PB0</text>
<text x="280.4" y="7.9">FSR_JST_0</text>
<text x="29.6" y="16.8">PB13</text>
<text x="105.2" y="15.5">10uF</text>
<text x="160.1" y="16.8">VBS_0</text>
<text x="218.5" y="15.5">3.3V</text>
<text x="266.4" y="15.5">10k</text>
<text x="281.7" y="16.8">0.1uF</text>
<text x="29.6" y="19.3">PB14</text>
<text x="29.6" y="21.8">PB15</text>
<text x="91.2" y="18">0.1 uF</text>
<text x="112.8" y="20.6">3.3V</text>
<text x="164.1" y="21.8">SD0</text>
<text x="210.6" y="18">FSR_JST_0</text>
<text x="225.8" y="21.8">JST-XH-2P-2.54</text>
<text x="29.6" y="29.5">PA10</text>
<text x="30.9" y="26.9">PA9</text>
<text x="30.9" y="24.4">PA8</text>
<text x="86.1" y="29.5">PB0</text>
<text x="164.1" y="24.4">SC0</text>
<text x="218.5" y="29.5">3.3V</text>
<text x="248.1" y="28.2">PA7</text>
<text x="280.4" y="25.7">FSR_JST_1</text>
<text x="29.6" y="32">PA11</text>
<text x="86.1" y="34.5">PA6</text>
<text x="86.1" y="32">PA7</text>
<text x="172.5" y="33.3">0.1uF</text>
<text x="186.4" y="33.3">INA226_0</text>
<text x="210.6" y="32">FSR_JST_1</text>
<text x="225.8" y="35.8">JST-XH-2P-2.54</text>
<text x="266.4" y="33.3">10k</text>
<text x="281.7" y="34.5">0.1uF</text>
<text x="86.1" y="37.1">PA5</text>
<text x="86.1" y="39.6">PA4</text>
<text x="152.4" y="37.1">3.3V</text>
<text x="30.9" y="47.2">PB6</text>
<text x="86.1" y="44.7">PA2</text>
<text x="86.1" y="42.2">PA3</text>
<text x="86.1" y="47.2">PA1</text>
<text x="162.4" y="43.4">IN+_1</text>
<text x="210.6" y="46">FSR_JST_2</text>
<text x="218.5" y="43.4">3.3V</text>
<text x="248.1" y="46">PA6</text>
<text x="280.4" y="43.4">FSR_JST_2</text>
<text x="30.9" y="52.3">PB8</text>
<text x="30.9" y="49.8">PB7</text>
<text x="86.1" y="49.8">PA0</text>
<text x="160.1" y="48.5">VBS_1</text>
<text x="164.1" y="53.6">SD1</text>
<text x="230.9" y="49.8">XH-2P-2.54</text>
<text x="266.4" y="51.1">10k</text>
<text x="281.7" y="52.3">0.1uF</text>
<text x="30.9" y="54.9">PB9</text>
<text x="164.1" y="56.1">SC1</text>
<text x="210.6" y="59.9">FSR_JST_3</text>
<text x="218.5" y="57.4">3.3V</text>
<text x="172.5" y="65">0.1uF</text>
<text x="186.4" y="65">INA226_1</text>
<text x="230.9" y="63.8">XH-2P-2.54</text>
<text x="248.1" y="63.8">PA5</text>
<text x="280.4" y="61.2">FSR_JST_3</text>
<text x="5.1" y="71.4">3.3V</text>
<text x="23.9" y="66.3">10 uF</text>
<text x="37.8" y="67.6">0.1 uF</text>
<text x="152.4" y="68.8">3.3V</text>
<text x="218.5" y="71.4">3.3V</text>
<text x="266.4" y="68.8">10k</text>
<text x="281.7" y="70.1">0.1uF</text>
<text x="5.1" y="77.7">3.3V</text>
<text x="162.4" y="75.2">IN+_2</text>
<text x="210.6" y="73.9">FSR_JST_4</text>
<text x="230.9" y="77.7">XH-2P-2.54</text>
<text x="80" y="81.5">3.3V</text>
<text x="160.1" y="80.3">VBS_2</text>
<text x="248.1" y="81.5">PA4</text>
<text x="280.4" y="79">FSR_JST_4</text>
<text x="23.9" y="84.1">0.1uF</text>
<text x="79.1" y="86.6">PA10</text>
<text x="80.4" y="84.1">PA9</text>
<text x="164.1" y="85.3">SD2</text>
<text x="164.1" y="87.9">SC2</text>
<text x="210.6" y="87.9">FSR_JST_5</text>
<text x="218.5" y="85.3">3.3V</text>
<text x="266.4" y="86.6">10k</text>
<text x="281.7" y="87.9">0.1uF</text>
<text x="15.7" y="93">PB8</text>
<text x="15.7" y="90.4">PB9</text>
<text x="88.6" y="94.2">Female_Pin_Headers</text>
<text x="230.9" y="91.7">XH-2P-2.54</text>
<text x="70.9" y="100.6">SC4</text>
<text x="152.4" y="100.6">3.3V</text>
<text x="172.5" y="96.8">0.1uF</text>
<text x="185.2" y="96.8">INA226_2</text>
<text x="210.6" y="101.9">FSR_JST_6</text>
<text x="218.5" y="99.3">3.3V</text>
<text x="248.1" y="99.3">PA3</text>
<text x="280.4" y="96.8">FSR_JST_5</text>
<text x="15.5" y="105.7">SD0</text>
<text x="70.9" y="105.7">SC3</text>
<text x="70.9" y="103.1">SD4</text>
<text x="162.4" y="105.7">IN+_3</text>
<text x="230.9" y="105.7">XH-2P-2.54</text>
<text x="266.4" y="104.4">10k</text>
<text x="281.7" y="105.7">0.1uF</text>
<text x="15.5" y="108.2">SC0</text>
<text x="15.5" y="110.7">SD1</text>
<text x="15.5" y="113.3">SC1</text>
<text x="70.9" y="108.2">SD3</text>
<text x="70.9" y="110.7">SC2</text>
<text x="70.9" y="113.3">SD2</text>
<text x="160.1" y="110.7">VBS_3</text>
<text x="219.7" y="113.3">3.3V</text>
<text x="164.1" y="115.8">SD3</text>
<text x="164.1" y="118.4">SC3</text>
<text x="211.9" y="115.8">FSR_JST_7</text>
<text x="232.2" y="119.6">XH-2P-2.54</text>
<text x="248.1" y="117.1">PA2</text>
<text x="280.4" y="114.6">FSR_JST_6</text>
<text x="11.5" y="126">VBS_0</text>
<text x="13.1" y="123.4">PB13</text>
<text x="267.7" y="122.2">10k</text>
<text x="281.7" y="123.4">0.1uF</text>
<text x="152.4" y="131.1">3.3V</text>
<text x="172.5" y="127.3">0.1uF</text>
<text x="185.2" y="127.3">INA226_3</text>
<text x="211.9" y="129.8">FSR_JST_8</text>
<text x="219.7" y="127.3">3.3V</text>
<text x="280.4" y="131.1">FSR_JST_7</text>
<text x="26.4" y="132.3">JST XH 3 PIN</text>
<text x="53.8" y="136.1">PA8</text>
<text x="162.4" y="136.1">IN+_4</text>
<text x="232.2" y="133.6">XH-2P-2.54</text>
<text x="248.1" y="133.6">PA1</text>
<text x="11.5" y="142.5">VBS_1</text>
<text x="13.1" y="140">PB14</text>
<text x="50.9" y="138.7">VBS_3</text>
<text x="160.1" y="141.2">VBS_4</text>
<text x="267.7" y="138.7">10k</text>
<text x="281.7" y="140">0.1uF</text>
<text x="25.1" y="148.8">JST XH 3 PIN</text>
<text x="64.5" y="145">JST XH 3 PIN</text>
<text x="164.1" y="146.3">SD4</text>
<text x="164.1" y="148.8">SC4</text>
<text x="280.4" y="148.8">FSR_JST_8</text>
<text x="50.9" y="155.2">VBS_4</text>
<text x="52.5" y="152.7">PA11</text>
<text x="248.1" y="151.4">PA0</text>
<text x="11.5" y="159">VBS_2</text>
<text x="13.1" y="156.5">PB15</text>
<text x="65.8" y="161.5">JST XH 3 PIN</text>
<text x="151.2" y="160.3">3.3V</text>
<text x="172.5" y="157.7">0.1uF</text>
<text x="185.2" y="157.7">INA226_4</text>
<text x="267.7" y="156.5">10k</text>
<text x="281.7" y="157.7">0.1uF</text>
<text x="25.1" y="165.4">JST XH 3 PIN</text>
<text x="5.4" y="173">5V/10A_SMPS_V+</text>
<text x="6" y="180.6">5V/10A_SMPS_V-</text>
<text x="5.4" y="186.9">5V/10A_SMPS_V+</text>
<text x="81" y="190.8">IN+_0</text>
<text x="6" y="197.1">5V/10A_SMPS_V-</text>
<text x="40.4" y="193.3">470uF</text>
<text x="54.4" y="193.3">0.1uF</text>
<text x="81" y="193.3">IN+_1</text>
<text x="81" y="195.8">IN+_2</text>
<text x="81" y="198.4">IN+_3</text>
<text x="81" y="200.9">IN+_4</text>
</g>
<g font-size="2.3">
<text x="45.9" y="13">B12</text>
<text x="47.4" y="15.5">2</text>
<text x="49.8" y="14.2">B12</text>
<text x="49.8" y="16.8">B13</text>
<text x="66.5" y="16.8">GND</text>
<text x="68.8" y="14.2">5V</text>
<text x="72.1" y="13">21</text>
<text x="72.1" y="15.5">22</text>
<text x="235.8" y="14.5">1</text>
<text x="235.8" y="17">2</text>
<text x="238.2" y="15.7">1</text>
<text x="47.4" y="18">3</text>
<text x="47.4" y="20.6">4</text>
<text x="47.4" y="23.1">5</text>
<text x="49.8" y="19.3">B14</text>
<text x="49.8" y="21.8">B15</text>
<text x="67.5" y="19.3">3V3</text>
<text x="67.5" y="21.8">B10</text>
<text x="72.1" y="18">23</text>
<text x="72.1" y="20.6">24</text>
<text x="72.1" y="23.1">25</text>
<text x="238.2" y="18.3">2</text>
<text x="47.4" y="25.7">6</text>
<text x="47.4" y="28.2">7</text>
<text x="49.8" y="24.4">A8</text>
<text x="49.8" y="26.9">A9</text>
<text x="49.8" y="29.5">A10</text>
<text x="68.8" y="24.4">B2</text>
<text x="68.8" y="26.9">B1</text>
<text x="68.8" y="29.5">B0</text>
<text x="72.1" y="25.7">26</text>
<text x="72.1" y="28.2">27</text>
<text x="235.8" y="28.4">1</text>
<text x="238.2" y="29.7">1</text>
<text x="46.7" y="35.8">10</text>
<text x="47.4" y="30.7">8</text>
<text x="47.4" y="33.3">9</text>
<text x="49.8" y="32">A11</text>
<text x="49.8" y="34.5">A12</text>
<text x="68.8" y="32">A7</text>
<text x="68.8" y="34.5">A6</text>
<text x="72.1" y="30.7">28</text>
<text x="72.1" y="33.3">29</text>
<text x="72.1" y="35.8">30</text>
<text x="235.8" y="31">2</text>
<text x="238.2" y="32.2">2</text>
<text x="46.7" y="38.4">11</text>
<text x="46.7" y="40.9">12</text>
<text x="49.8" y="37.1">A15</text>
<text x="49.8" y="39.6">B3</text>
<text x="68.8" y="37.1">A5</text>
<text x="68.8" y="39.6">A4</text>
<text x="72.1" y="38.4">31</text>
<text x="72.1" y="40.9">32</text>
<text x="46.7" y="43.4">13</text>
<text x="46.7" y="46">14</text>
<text x="49.8" y="42.2">B4</text>
<text x="49.8" y="44.7">B5</text>
<text x="49.8" y="47.2">B6</text>
<text x="68.8" y="42.2">A3</text>
<text x="68.8" y="44.7">A2</text>
<text x="68.8" y="47.2">A1</text>
<text x="72.1" y="43.4">33</text>
<text x="72.1" y="46">34</text>
<text x="235.8" y="42.4">1</text>
<text x="235.8" y="44.9">2</text>
<text x="238.2" y="43.7">1</text>
<text x="238.2" y="46.2">2</text>
<text x="46.7" y="48.5">15</text>
<text x="46.7" y="51.1">16</text>
<text x="46.7" y="53.6">17</text>
<text x="49.8" y="49.8">B7</text>
<text x="49.8" y="52.3">B8</text>
<text x="65.3" y="52.3">NRST</text>
<text x="68.8" y="49.8">A0</text>
<text x="72.1" y="48.5">35</text>
<text x="72.1" y="51.1">36</text>
<text x="72.1" y="53.6">37</text>
<text x="46.7" y="56.1">18</text>
<text x="46.7" y="58.7">19</text>
<text x="49.8" y="54.9">B9</text>
<text x="49.8" y="57.4">5V</text>
<text x="49.8" y="59.9">GND</text>
<text x="67.4" y="54.9">C15</text>
<text x="67.4" y="57.4">C14</text>
<text x="67.4" y="59.9">C13</text>
<text x="72.1" y="56.1">38</text>
<text x="72.1" y="58.7">39</text>
<text x="235.8" y="56.4">1</text>
<text x="235.8" y="58.9">2</text>
<text x="238.2" y="57.6">1</text>
<text x="46.7" y="61.2">20</text>
<text x="49.8" y="62.5">3V3</text>
<text x="66.8" y="62.5">Vbat</text>
<text x="72.1" y="61.2">40</text>
<text x="238.2" y="60.2">2</text>
<text x="235.8" y="70.3">1</text>
<text x="238.2" y="71.6">1</text>
<text x="235.8" y="72.9">2</text>
<text x="238.2" y="74.1">2</text>
<text x="97.4" y="83">2</text>
<text x="97.4" y="80.5">1</text>
<text x="99.7" y="81.8">1</text>
<text x="33.2" y="84.1">1</text>
<text x="33.2" y="86.6">2</text>
<text x="33.2" y="89.2">3</text>
<text x="37.3" y="85.3">VIN</text>
<text x="37.3" y="87.9">GND</text>
<text x="49.1" y="87.9">SD7</text>
<text x="49.1" y="85.3">SC7</text>
<text x="56.4" y="89.2">22</text>
<text x="56.4" y="86.6">23</text>
<text x="56.4" y="84.1">24</text>
<text x="97.4" y="88.1">4</text>
<text x="97.4" y="85.6">3</text>
<text x="99.7" y="89.4">4</text>
<text x="99.7" y="86.8">3</text>
<text x="99.7" y="84.3">2</text>
<text x="235.8" y="84.3">1</text>
<text x="235.8" y="86.8">2</text>
<text x="238.2" y="85.6">1</text>
<text x="238.2" y="88.1">2</text>
<text x="33.2" y="91.7">4</text>
<text x="33.2" y="94.2">5</text>
<text x="37.3" y="90.4">SDA</text>
<text x="37.3" y="93">SCL</text>
<text x="37.3" y="95.5">RST</text>
<text x="49.1" y="95.5">SC5</text>
<text x="49.1" y="93">SD6</text>
<text x="49.1" y="90.4">SC6</text>
<text x="56.4" y="94.2">20</text>
<text x="56.4" y="91.7">21</text>
<text x="33.2" y="96.8">6</text>
<text x="33.2" y="99.3">7</text>
<text x="33.2" y="101.9">8</text>
<text x="37.3" y="98">A0</text>
<text x="37.3" y="100.6">A1</text>
<text x="49.1" y="100.6">SC4</text>
<text x="49.1" y="98">SD5</text>
<text x="56.4" y="101.9">17</text>
<text x="56.4" y="99.3">18</text>
<text x="56.4" y="96.8">19</text>
<text x="235.8" y="98.3">1</text>
<text x="235.8" y="100.8">2</text>
<text x="238.2" y="99.5">1</text>
<text x="32" y="106.9">10</text>
<text x="33.2" y="104.4">9</text>
<text x="37.3" y="103.1">A2</text>
<text x="37.3" y="105.7">SD0</text>
<text x="49.1" y="105.7">SC3</text>
<text x="49.1" y="103.1">SD4</text>
<text x="56.4" y="106.9">15</text>
<text x="56.4" y="104.4">16</text>
<text x="238.2" y="102.1">2</text>
<text x="32" y="109.5">11</text>
<text x="32" y="112">12</text>
<text x="37.3" y="108.2">SC0</text>
<text x="37.3" y="110.7">SD1</text>
<text x="37.3" y="113.3">SC1</text>
<text x="49.1" y="113.3">SD2</text>
<text x="49.1" y="110.7">SC2</text>
<text x="49.1" y="108.2">SD3</text>
<text x="56.4" y="112">13</text>
<text x="56.4" y="109.5">14</text>
<text x="237.1" y="112.2">1</text>
<text x="239.4" y="113.5">1</text>
<text x="237.1" y="114.8">2</text>
<text x="239.4" y="116.1">2</text>
<text x="33.5" y="123.7">1</text>
<text x="33.5" y="126.2">2</text>
<text x="33.5" y="129">3</text>
<text x="237.1" y="126.2">1</text>
<text x="237.1" y="128.8">2</text>
<text x="239.4" y="127.5">1</text>
<text x="239.4" y="130">2</text>
<text x="72.9" y="136.4">1</text>
<text x="33.5" y="140.2">1</text>
<text x="33.5" y="142.7">2</text>
<text x="72.9" y="138.9">2</text>
<text x="72.9" y="141.7">3</text>
<text x="33.5" y="145.5">3</text>
<text x="72.9" y="152.9">1</text>
<text x="72.9" y="155.4">2</text>
<text x="33.5" y="156.7">1</text>
<text x="33.5" y="159.2">2</text>
<text x="72.9" y="158.2">3</text>
<text x="33.5" y="162">3</text>
<text x="38.6" y="171.5">1</text>
<text x="41.9" y="172.5">-</text>
<text x="38.6" y="179.1">2</text>
<text x="41.4" y="180.1">+</text>
</g>
<g font-size="1.8">
<text x="182.9" y="10.5">1</text>
<text x="182.9" y="13.1">2</text>
<text x="182.9" y="15.6">3</text>
<text x="182.9" y="18.1">4</text>
<text x="182.9" y="20.7">5</text>
<text x="182.9" y="23.2">6</text>
<text x="182.9" y="25.8">7</text>
<text x="182.9" y="28.3">8</text>
<text x="182.9" y="42.3">1</text>
<text x="182.9" y="44.8">2</text>
<text x="182.9" y="47.4">3</text>
<text x="182.9" y="49.9">4</text>
<text x="182.9" y="52.4">5</text>
<text x="182.9" y="55">6</text>
<text x="182.9" y="57.5">7</text>
<text x="182.9" y="60.1">8</text>
<text x="182.9" y="74">1</text>
<text x="182.9" y="76.6">2</text>
<text x="182.9" y="79.1">3</text>
<text x="182.9" y="81.6">4</text>
<text x="182.9" y="84.2">5</text>
<text x="182.9" y="86.7">6</text>
<text x="182.9" y="89.3">7</text>
<text x="182.9" y="91.8">8</text>
<text x="182.9" y="104.5">1</text>
<text x="182.9" y="107">2</text>
<text x="182.9" y="109.6">3</text>
<text x="182.9" y="112.1">4</text>
<text x="182.9" y="114.7">5</text>
<text x="182.9" y="117.2">6</text>
<text x="182.9" y="119.7">7</text>
<text x="182.9" y="122.3">8</text>
<text x="182.9" y="135">1</text>
<text x="182.9" y="137.5">2</text>
<text x="182.9" y="140.1">3</text>
<text x="182.9" y="142.6">4</text>
<text x="182.9" y="145.1">5</text>
<text x="182.9" y="147.7">6</text>
<text x="182.9" y="150.2">7</text>
<text x="182.9" y="152.8">8</text>
</g>
<g font-size="1.7">
<text x="185.9" y="11.5">IN+</text>
<text x="185.9" y="14">IN-</text>
<text x="185.9" y="16.5">VBS</text>
<text x="185.9" y="19.1">ALE</text>
<text x="185.9" y="21.6">SCL</text>
<text x="185.9" y="24.2">SDA</text>
<text x="185.9" y="26.7">GND</text>
<text x="185.9" y="29.2">VCC</text>
<text x="185.9" y="43.2">IN+</text>
<text x="185.9" y="45.8">IN-</text>
<text x="185.9" y="48.3">VBS</text>
<text x="185.9" y="50.8">ALE</text>
<text x="185.9" y="53.4">SCL</text>
<text x="185.9" y="55.9">SDA</text>
<text x="185.9" y="58.5">GND</text>
<text x="185.9" y="61">VCC</text>
<text x="185.9" y="75">IN+</text>
<text x="185.9" y="77.5">IN-</text>
<text x="185.9" y="80">VBS</text>
<text x="185.9" y="82.6">ALE</text>
<text x="185.9" y="85.1">SCL</text>
<text x="185.9" y="87.7">SDA</text>
<text x="185.9" y="90.2">GND</text>
<text x="185.9" y="92.7">VCC</text>
<text x="185.9" y="105.4">IN+</text>
<text x="185.9" y="108">IN-</text>
<text x="185.9" y="110.5">VBS</text>
<text x="185.9" y="113.1">ALE</text>
<text x="185.9" y="115.6">SCL</text>
<text x="185.9" y="118.1">SDA</text>
<text x="185.9" y="120.7">GND</text>
<text x="185.9" y="123.2">VCC</text>
<text x="185.9" y="135.9">IN+</text>
<text x="185.9" y="138.5">IN-</text>
<text x="185.9" y="141">VBS</text>
<text x="185.9" y="143.5">ALE</text>
<text x="185.9" y="146.1">SCL</text>
<text x="185.9" y="148.6">SDA</text>
<text x="185.9" y="151.2">GND</text>
<text x="185.9" y="153.7">VCC</text>
</g>
<g font-size=".9" fill="#a00000">
<text x="53.6" y="13.8">NS2</text>
<text x="53.6" y="16.4">CK2</text>
<text x="53.6" y="18.9">MIS2</text>
<text x="53.6" y="21.4">MOS2</text>
<text x="64" y="21.4">SCL2</text>
<text x="52.8" y="24.2">SCL3</text>
<text x="53.6" y="26.7">TX1</text>
<text x="53.6" y="29">RX1</text>
<text x="60.4" y="24.1">BOOT0</text>
<text x="61.9" y="24.2">RESET</text>
<text x="53.6" y="31.6">TX6-USB-</text>
<text x="53.6" y="34.1">RX6-USB+</text>
<text x="65.2" y="31.6">MOS1</text>
<text x="65.7" y="34.1">MIS1</text>
<text x="52.6" y="39.4">SDA2</text>
<text x="52.6" y="41.7">SDA3</text>
<text x="57.4" y="39.1">STM32F411</text>
<text x="66.3" y="41.7">RX2</text>
<text x="66.5" y="36.7">CK1</text>
<text x="66.5" y="39.2">NS1</text>
<text x="52.6" y="46.8">SCL1</text>
<text x="66.3" y="44.3">TX2</text>
<text x="52.6" y="49.3">SDA1</text>
<text x="57.9" y="48.3">PWR</text>
<text x="61.2" y="48">A0</text>
<text x="64.2" y="48.8">C13</text>
<text x="60.4" y="56.1">DIO</text>
<text x="62.9" y="56.1">CLK</text>
<text x="57.8" y="60.9">3V3</text>
<text x="60.4" y="61">A13</text>
<text x="62.9" y="61">A14</text>
<text x="65.4" y="60.9">GND</text>
</g>
</svg>
